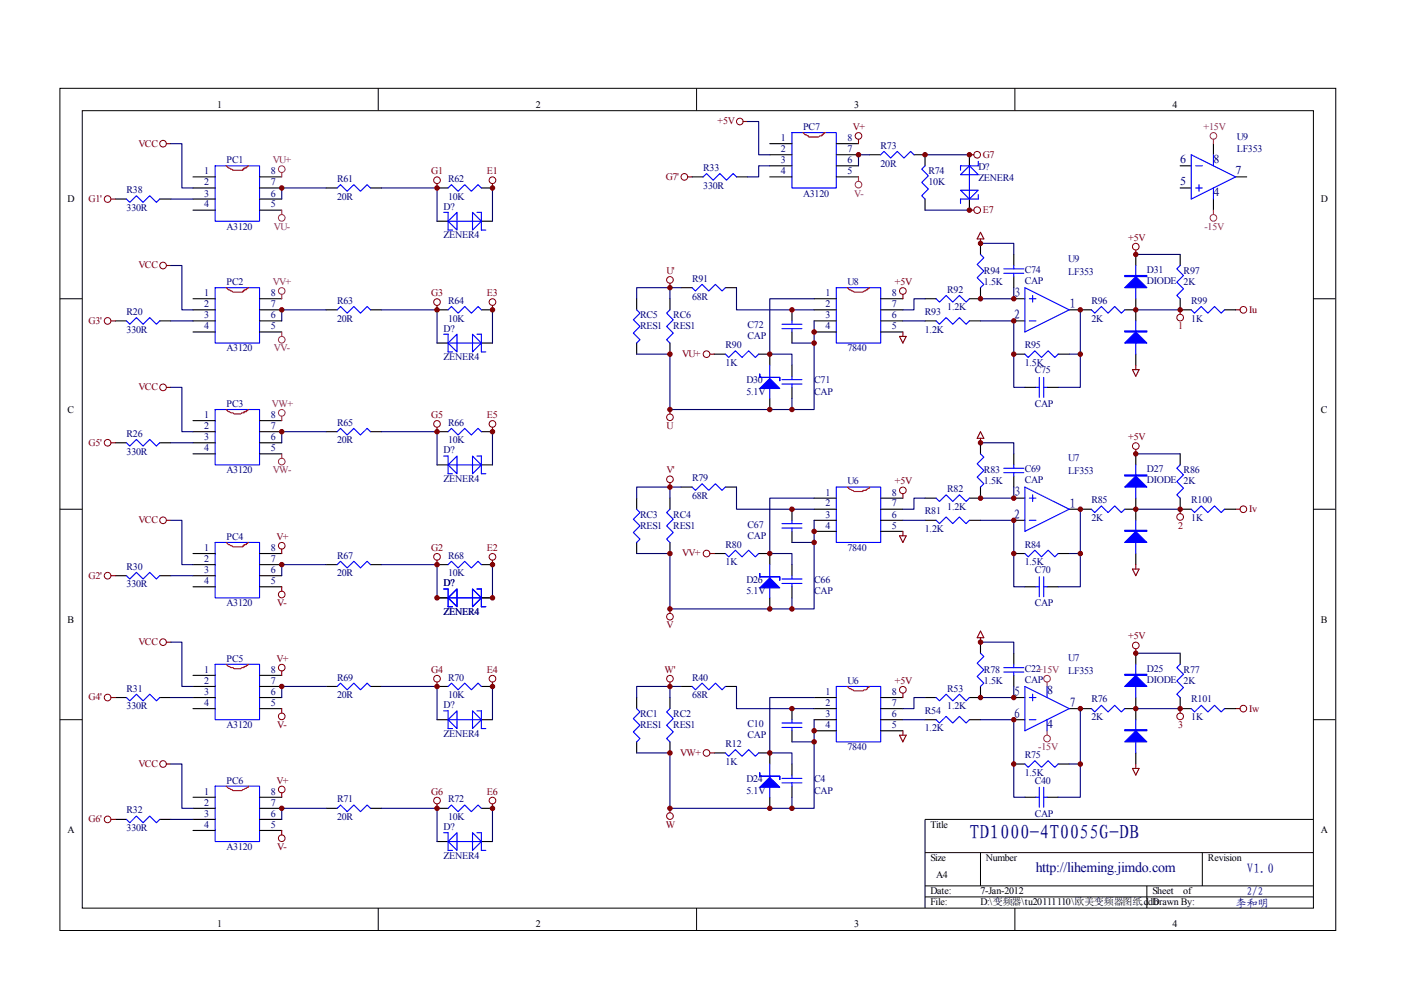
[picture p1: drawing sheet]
<svg xmlns="http://www.w3.org/2000/svg" width="297mm" height="210mm" viewBox="0 0 297 210" stroke-linecap="round" stroke-linejoin="round" font-family="sans-serif">
<g fill="none" stroke="#000" stroke-width=".21">
<path d="M12.7 18.7h270.5v178.6h-270.5zM80.2 18.7v4.7M147.7 18.7v4.7M215.2 18.7v4.7M17.4 23.5h261.1v169h-261.1zM12.7 63.3h4.7M278.4 63.3h4.7M12.7 108h4.7M278.4 108h4.7M12.7 152.6h4.7M278.4 152.6h4.7M278.4 173.7h-82.3v18.8"/>
<path d="M80.2 192.5v4.7M147.7 192.5v4.7M196.1 180.8h82.3M196.1 187.8h82.3M196.1 190.2h82.3M207.9 180.8v7M215.2 192.5v4.7M243.2 187.8v4.7M254.9 180.8v7"/>
</g>
<g fill="none" stroke="#00f" stroke-width=".23">
<path d="M45.6 35.2h9.4v11.7h-9.4zM71.5 39.9l.7-.7 1.4 1.4 1.4-1.4 1.4 1.4 1.4-1.4 .7 .7M95 39.9l.7-.7 1.4 1.4 1.4-1.4 1.4 1.4 1.5-1.4 .7 .7M149.1 37.5l.7-.7 1.4 1.4 1.4-1.4 1.4 1.4 1.4-1.4 .8 .7M167.9 28.1h9.4v11.8h-9.4zM186.7 32.8l.7-.7 1.4 1.4 1.4-1.4 1.5 1.4 1.4-1.4 .7 .7M196.1 35.2l-.7 .7 1.4 1.4-1.4 1.4 1.4 1.4-1.4 1.4 .7 .7M205.5 35.2l1.9 1.8h-3.8zM205.5 35.2v7M207.4 34.2v1h-3.8v.9M252.6 32.8l9.4 4.7-9.4 4.7zM253.5 35.2h1.4"/>
<path d="M253.5 39.9h1.4M254.2 39.2v1.4M257.3 32.8v2.4M257.3 39.9v2.3M26.8 42.2l.7 .7 1.4-1.4 1.4 1.4 1.4-1.4 1.5 1.4 .7-.7M94.1 45h.9v3.8h.9M95 46.9l1.9-1.9v3.8zM95 46.9h7.1M100.2 45l1.9 1.9-1.9 1.9zM101.1 45h1v3.8h.9M203.6 40.3h3.8l-1.9 1.9zM207.4 41.3v.9h-3.8v.9"/>
<path d="M207.9 53.9l.7 .8-1.4 1.4 1.4 1.4-1.4 1.4 1.4 1.4-.7 .7M212.8 57.9h4.3M212.8 57h4.3M214.9 56.3v.7M214.9 57.9v.7M240.8 56.3v7M250.2 56.3l-.7 .7 1.4 1.4-1.4 1.4 1.4 1.4-1.4 1.4 .7 .7M26.8 68l.7 .7 1.4-1.4 1.4 1.4 1.4-1.4 1.5 1.4 .7-.7M45.6 61h9.4v11.7h-9.4zM71.5 65.7l.7-.7 1.4 1.4 1.4-1.4 1.4 1.4 1.4-1.4 .7 .7M94.1 70.9h.9v3.7h.9M95 65.7l.7-.7 1.4 1.4 1.4-1.4 1.4 1.4 1.5-1.4 .7 .7"/>
<path d="M95 72.7l1.9-1.8v3.7zM95 72.7h7.1M100.2 70.9l1.9 1.8-1.9 1.9zM101.1 70.9h1v3.7h.9M135 65.7l.7 .7-1.4 1.4 1.4 1.4-1.4 1.4 1.4 1.4-.7 .7M142 65.7l-.7 .7 1.4 1.4-1.4 1.4 1.4 1.4-1.4 1.4 .7 .7M146.7 61l.7 .7 1.5-1.4 1.4 1.4 1.4-1.4 1.4 1.4 .7-.7M153.8 75.1l.7 .7 1.4-1.4 1.4 1.4 1.4-1.4 1.4 1.4 .8-.7M163.2 77.4v7.1M165.8 69.7h4.2M165.8 68.7h4.2M167.9 68v.7"/>
<path d="M167.9 69.7v.7M167.9 79.8v.7M177.3 61h9.4v11.7h-9.4zM198.5 63.3l.7 .7 1.4-1.4 1.4 1.4 1.4-1.4 1.4 1.4 .7-.7M198.5 68l.7 .7 1.4-1.4 1.4 1.4 1.4-1.4 1.4 1.4 .7-.7M217.3 75.1l.7 .7 1.4-1.4 1.4 1.4 1.4-1.4 1.4 1.4 .7-.7M217.3 61l9.4 4.7-9.4 4.7zM218.2 68h1.4M218.2 63.3h1.4M218.9 62.6v1.4M231.4 65.7l.7 .7 1.4-1.4 1.4 1.4 1.4-1.4 1.4 1.4 .8-.7M240.8 68v7.1"/>
<path d="M252.6 65.7l.7 .7 1.4-1.4 1.4 1.4 1.4-1.4 1.4 1.4 .7-.7M26.8 93.9l.7 .7 1.4-1.4 1.4 1.4 1.4-1.4 1.5 1.4 .7-.7M45.6 86.8h9.4v11.8h-9.4zM71.5 91.5l.7-.7 1.4 1.4 1.4-1.4 1.4 1.4 1.4-1.4 .7 .7M94.1 96.7h.9v3.7h.9M95 91.5l.7-.7 1.4 1.4 1.4-1.4 1.4 1.4 1.5-1.4 .7 .7M95 98.6l1.9-1.9v3.7zM95 98.6h7.1M100.2 96.7l1.9 1.9-1.9 1.8zM101.1 96.7h1v3.7h.9M165.8 80.5h4.2M165.8 81.4h4.2"/>
<path d="M167.9 81.4v.7M207.9 96.2l.7 .7-1.4 1.4 1.4 1.4-1.4 1.5 1.4 1.4-.7 .7M212.8 99.3h4.3M214.9 98.6v.7M219.6 82.1h.8M220.4 80v4.2M221.3 80v4.2M221.3 82.1h.7M240.8 98.6v7M250.2 98.6l-.7 .7 1.4 1.4-1.4 1.4 1.4 1.4-1.4 1.4 .7 .7M45.6 115h9.4v11.8h-9.4zM71.5 119.7l.7-.7 1.4 1.4 1.4-1.4 1.4 1.4 1.4-1.4 .7 .7"/>
<path d="M95 119.7l.7-.7 1.4 1.4 1.4-1.4 1.4 1.4 1.5-1.4 .7 .7M135 108l.7 .7-1.4 1.4 1.4 1.4-1.4 1.4 1.4 1.4-.7 .7M142 108l-.7 .7 1.4 1.4-1.4 1.4 1.4 1.4-1.4 1.4 .7 .7M146.7 103.3l.7 .7 1.5-1.4 1.4 1.4 1.4-1.4 1.4 1.4 .7-.7M153.8 117.4l.7 .7 1.4-1.4 1.4 1.4 1.4-1.4 1.4 1.4 .8-.7M163.2 119.7v7.1M165.8 112h4.2M165.8 111h4.2M167.9 110.3v.7M167.9 112v.7M177.3 103.3h9.4v11.7h-9.4zM198.5 105.6l.7 .7 1.4-1.4 1.4 1.4 1.4-1.4 1.4 1.4 .7-.7"/>
<path d="M198.5 110.3l.7 .7 1.4-1.4 1.4 1.4 1.4-1.4 1.4 1.4 .7-.7M212.8 100.2h4.3M214.9 100.2v.7M217.3 117.4l.7 .7 1.4-1.4 1.4 1.4 1.4-1.4 1.4 1.4 .7-.7M217.3 103.3l9.4 4.7-9.4 4.7zM218.2 110.3h1.4M218.2 105.6h1.4M218.9 104.9v1.4M231.4 108l.7 .7 1.4-1.4 1.4 1.4 1.4-1.4 1.4 1.4 .8-.7M240.8 110.3v7.1M252.6 108l.7 .7 1.4-1.4 1.4 1.4 1.4-1.4 1.4 1.4 .7-.7M26.8 122.1l.7 .7 1.4-1.4 1.4 1.4 1.4-1.4 1.5 1.4 .7-.7"/>
<path d="M94.1 124.9h.9v3.7h.9M95 126.8h7.1M96.9 124.9v3.7l-1.9-1.8zM100.2 124.9l1.9 1.9-1.9 1.8zM101.1 124.9h1v3.7h.9M165.8 122.8h4.2M165.8 123.7h4.2M167.9 122.1v.7M167.9 123.7v.7M207.9 138.5l.7 .7-1.4 1.4 1.4 1.4-1.4 1.4 1.4 1.4-.7 .7M219.6 124.4h.8M220.4 122.3v4.2"/>
<path d="M221.3 124.4h.7M221.3 122.3v4.2M26.8 147.9l.7 .7 1.4-1.4 1.4 1.4 1.4-1.4 1.5 1.4 .7-.7M45.6 140.9h9.4v11.7h-9.4zM71.5 145.5l.7-.7 1.4 1.5 1.4-1.5 1.4 1.5 1.4-1.5 .7 .7M94.1 150.7h.9v3.8h.9M95 145.5l.7-.7 1.4 1.5 1.4-1.5 1.4 1.5 1.5-1.5 .7 .7M95 152.6l1.9-1.9v3.8zM95 152.6h7.1M100.2 150.7l1.9 1.9-1.9 1.9zM101.1 150.7h1v3.8h.9M135 150.2l.7 .7-1.4 1.5 1.4 1.4-1.4 1.4 1.4 1.4-.7 .7"/>
<path d="M142 150.2l-.7 .7 1.4 1.5-1.4 1.4 1.4 1.4-1.4 1.4 .7 .7M146.7 145.5l.7 .8 1.5-1.5 1.4 1.5 1.4-1.5 1.4 1.5 .7-.8M153.8 159.6l.7 .7 1.4-1.4 1.4 1.4 1.4-1.4 1.4 1.4 .8-.7M165.8 154.2h4.2M165.8 153.3h4.2M167.9 152.6v.7M167.9 154.2v.7M177.3 145.5h9.4v11.8h-9.4zM198.5 147.9l.7 .7 1.4-1.4 1.4 1.4 1.4-1.4 1.4 1.4 .7-.7M198.5 152.6l.7 .7 1.4-1.4 1.4 1.4 1.4-1.4 1.4 1.4 .7-.7M212.8 142.5h4.3M212.8 141.6h4.3"/>
<path d="M214.9 140.9v.7M214.9 142.5v.7M217.3 145.5l9.4 4.7-9.4 4.7zM218.2 152.6h1.4M218.2 147.9h1.4M218.9 147.2v1.4M222 145.5v2.4M222 152.6v2.3M231.4 150.2l.7 .7 1.4-1.4 1.4 1.4 1.4-1.4 1.4 1.4 .8-.7M240.8 140.9v7M240.8 152.6v7M250.2 140.9l-.7 .7 1.4 1.4-1.4 1.4 1.4 1.4-1.4 1.4 .7 .7"/>
<path d="M252.6 150.2l.7 .7 1.4-1.4 1.4 1.4 1.4-1.4 1.4 1.4 .7-.7M26.8 173.7l.7 .7 1.4-1.4 1.4 1.4 1.4-1.4 1.5 1.4 .7-.7M45.6 166.7h9.4v11.7h-9.4zM71.5 171.4l.7-.7 1.4 1.4 1.4-1.4 1.4 1.4 1.4-1.4 .7 .7M94.1 176.5h.9v3.8h.9M95 171.4l.7-.7 1.4 1.4 1.4-1.4 1.4 1.4 1.5-1.4 .7 .7M95 178.4l1.9-1.9v3.8zM95 178.4h7.1M100.2 176.5l1.9 1.9-1.9 1.9zM101.1 176.5h1v3.8h.9M163.2 162v7M165.8 165h4.2"/>
<path d="M165.8 166h4.2M167.9 164.3v.7M167.9 166v.7M217.3 162l.7 .7 1.4-1.4 1.4 1.4 1.4-1.4 1.4 1.4 .7-.7M219.6 169h.8M220.4 166.9v4.2M221.3 166.9v4.2M221.3 169h.7"/>
</g>
<g fill="none" stroke="#000" stroke-width=".23">
<path d="M40.9 37.5h4.7M40.9 39.9h4.7M55 37.5h4.7M55 39.9h4.7M69.1 39.9h2.4M78.5 39.9h2.4M92.7 39.9h2.3M102.1 39.9h2.3M146.7 37.5h2.4M156.2 37.5h2.3M163.2 37.5h4.7M163.2 30.5h4.7"/>
<path d="M163.2 32.8h4.7M163.2 35.2h4.7M177.3 37.5h4.7M177.3 30.5h4.7M177.3 32.8h4.7M177.3 35.2h4.7M184.4 32.8h2.3M193.8 32.8h2.3v2.4M205.5 32.8v2.4M250.2 39.9h2.4M250.2 35.2h2.4M257.3 30.5v2.3"/>
<path d="M262 37.5h2.3M24.5 42.2h2.3M33.9 42.2h2.3M40.9 42.2h4.7M40.9 44.6h4.7M55 42.2h4.7M55 44.6h4.7M92.7 46.9h2.3M102.1 46.9h2.3M196.1 42.2v2.4M205.5 42.2v2.4M207.9 51.6v2.3"/>
<path d="M214.9 53.9v2.4M214.9 58.6v2.4M240.8 53.9v2.4M250.2 53.9v2.4M257.3 42.2v2.4M24.5 68h2.3M33.9 68h2.3M40.9 63.3h4.7M40.9 65.7h4.7M40.9 68h4.7M40.9 70.4h4.7M55 63.3h4.7"/>
<path d="M55 65.7h4.7M55 68h4.7M55 70.4h4.7M69.1 65.7h2.4M78.5 65.7h2.4M92.7 65.7h2.3M92.7 72.7h2.3M102.1 65.7h2.3M102.1 72.7h2.3M135 63.3v2.4M135 72.7v2.4M142 63.3v2.4"/>
<path d="M142 72.7v2.4M144.4 61h2.3M151.4 75.1h2.4M153.8 61h2.4M160.9 75.1h2.3v2.3M167.9 65.7v2.3M167.9 70.4v2.3M167.9 77.4v2.4M172.6 63.3h4.7M172.6 65.7h4.7M172.6 68h4.7M172.6 70.4h4.7"/>
<path d="M186.7 63.3h4.7M186.7 65.7h4.7M186.7 68h4.7M186.7 70.4h4.7M196.1 63.3h2.4M196.1 68h2.4M205.5 68h2.4M207.9 61v2.3h-2.4M214.9 63.3h2.4M214.9 68h2.4M214.9 75.1h2.4M224.3 75.1h2.4"/>
<path d="M226.7 65.7h4.7M238.5 65.7h2.3M240.8 63.3v4.7M240.8 75.1v2.3M250.2 63.3v2.4h2.4M259.6 65.7h2.4M24.5 93.9h2.3M33.9 93.9h2.3M40.9 89.2h4.7M40.9 91.5h4.7M40.9 93.9h4.7M40.9 96.2h4.7"/>
<path d="M55 89.2h4.7M55 91.5h4.7M55 93.9h4.7M55 96.2h4.7M69.1 91.5h2.4M78.5 91.5h2.4M92.7 91.5h2.3M92.7 98.6h2.3M102.1 91.5h2.3M102.1 98.6h2.3M163.2 84.5v2.3M167.9 82.1v2.4"/>
<path d="M207.9 93.9v2.3M214.9 96.2v2.4M217.3 82.1h2.3M222 82.1h2.3M240.8 96.2v2.4M250.2 96.2v2.4M40.9 117.4h4.7M40.9 119.7h4.7M55 117.4h4.7M55 119.7h4.7M69.1 119.7h2.4M78.5 119.7h2.4"/>
<path d="M92.7 119.7h2.3M102.1 119.7h2.3M135 105.6v2.4M135 115v2.4M142 105.6v2.4M142 115v2.4M144.4 103.3h2.3M151.4 117.4h2.4M153.8 103.3h2.4M160.9 117.4h2.3v2.3M167.9 108v2.3M167.9 112.7v2.3"/>
<path d="M167.9 119.7v2.4M172.6 105.6h4.7M172.6 108h4.7M172.6 110.3h4.7M172.6 112.7h4.7M186.7 105.6h4.7M186.7 108h4.7M186.7 110.3h4.7M186.7 112.7h4.7M196.1 105.6h2.4M196.1 110.3h2.4M205.5 110.3h2.4"/>
<path d="M207.9 103.3v2.3h-2.4M214.9 117.4h2.4M214.9 105.6h2.4M214.9 110.3h2.4M214.9 100.9v2.4M224.3 117.4h2.4M226.7 108h4.7M238.5 108h2.3M240.8 105.6v4.7M240.8 117.4v2.3M250.2 105.6v2.4h2.4M259.6 108h2.4"/>
<path d="M24.5 122.1h2.3M33.9 122.1h2.3M40.9 122.1h4.7M40.9 124.4h4.7M55 122.1h4.7M55 124.4h4.7M92.7 126.8h2.3M102.1 126.8h2.3M163.2 126.8v2.3M167.9 124.4v2.4M207.9 136.2v2.3M214.9 138.5v2.4"/>
<path d="M217.3 124.4h2.3M222 124.4h2.3M240.8 138.5v2.4M250.2 138.5v2.4M24.5 147.9h2.3M33.9 147.9h2.3M40.9 143.2h4.7M40.9 145.5h4.7M40.9 147.9h4.7M40.9 150.2h4.7M55 143.2h4.7M55 145.5h4.7"/>
<path d="M55 147.9h4.7M55 150.2h4.7M69.1 145.5h2.4M78.5 145.5h2.4M92.7 145.5h2.3M92.7 152.6h2.3M102.1 145.5h2.3M102.1 152.6h2.3M135 147.9v2.3M135 157.3v2.3M142 147.9v2.3M142 157.3v2.3"/>
<path d="M144.4 145.5h2.3M151.4 159.6h2.4M153.8 145.5h2.4M160.9 159.6h2.3v2.4M167.9 150.2v2.4M167.9 154.9v2.4M172.6 147.9h4.7M172.6 150.2h4.7M172.6 152.6h4.7M172.6 154.9h4.7M186.7 147.9h4.7M186.7 150.2h4.7"/>
<path d="M186.7 152.6h4.7M186.7 154.9h4.7M196.1 147.9h2.4M196.1 152.6h2.4M205.5 152.6h2.4M207.9 145.5v2.4h-2.4M214.9 147.9h2.4M214.9 143.2v2.3M214.9 152.6h2.4M226.7 150.2h4.7M238.5 150.2h2.3M240.8 147.9v4.7"/>
<path d="M240.8 159.6v2.4M250.2 147.9v2.3h2.4M259.6 150.2h2.4M24.5 173.7h2.3M33.9 173.7h2.3M40.9 169h4.7M40.9 171.4h4.7M40.9 173.7h4.7M40.9 176.1h4.7M55 169h4.7M55 171.4h4.7M55 173.7h4.7"/>
<path d="M55 176.1h4.7M69.1 171.4h2.4M78.5 171.4h2.4M92.7 171.4h2.3M92.7 178.4h2.3M102.1 171.4h2.3M102.1 178.4h2.3M163.2 169v2.4M167.9 162v2.3M167.9 166.7v2.3M214.9 162h2.4M217.3 169h2.3"/>
<path d="M222 169h2.3M224.3 162h2.4"/>
</g>
<path d="M48 35.2a2.67 2.67 0 0 0 2.1 .9h1.4l.2-.5h.5v-.2l.5-.2M170.3 28.1l.4 .5 .7 .2v.2h2.2l.2-.2h.5v-.2h.2l.2-.5h.3M48 61a2.68 2.68 0 0 0 2.1 .9h1.4l.2-.4h.5v-.3l.5-.2M179.7 61a2.73 2.73 0 0 0 2.3 .9h1l.9-.4v-.3l.5-.2M48 86.8l.4 .5 .5 .2h.5l.2 .3h1.4l.3-.3h.4v-.2h.5v-.2l.5-.3M48 115a2.71 2.71 0 0 0 2.1 1h1.4l.2-.5h.5v-.2l.5-.3M179.7 103.3a2.75 2.75 0 0 0 2.3 .9h1v-.2h.7v-.3l.7-.2v-.2M48 140.9l.4 .4 .5 .3h.5l.2 .2h1.4l.3-.2h.4v-.3h.5v-.2l.5-.2M179.7 145.5a2.72 2.72 0 0 0 2.3 1h1l.2-.2h.5l.2-.5h.2l.3-.3M48 166.7a2.71 2.71 0 0 0 2.1 .9 2.17 2.17 0 0 0 1.9-.4l.7-.3v-.2" fill="none" stroke="#f00" stroke-width=".23"/>
<g fill="none" stroke="#000080" stroke-width=".23">
<path d="M36.2 30.5h2.4v9.4h2.3M69.1 39.9h-9.4v2.3M80.9 39.9h11.8v7M104.4 39.9v7M158.5 25.8h2.4v7h2.3M163.2 35.2h-2.3v2.3h-2.4M184.4 32.8h-2.4v2.4M196.1 32.8h9.4M36.2 56.3h2.4v9.4h2.3M36.2 42.2h4.7M196.1 44.6h9.4M207.9 51.6h7v2.3"/>
<path d="M240.8 53.9h9.4M36.2 68h4.7M69.1 65.7h-9.4v2.3M80.9 65.7h11.8v7M104.4 65.7v7M142 61h-7v2.3M144.4 61h-2.4v2.3M156.2 61v4.7h16.4M172.6 68v4.7h-4.7M172.6 72.7v14.1h-30.6v-11.7h-7M172.6 63.3h-9.4v11.8h4.7v2.3M191.4 68h4.7"/>
<path d="M196.1 63.3h-2.3v2.4h-2.4M207.9 68h7v14.1h2.4M214.9 61v2.3h-7M226.7 75.1h2.3M229 65.7v16.4h-4.7M240.8 65.7h9.4M36.2 82.1h2.4v9.4h2.3M36.2 93.9h4.7M69.1 91.5h-9.4v2.4M80.9 91.5h11.8v7.1M104.4 91.5v7.1M167.9 84.5v2.3"/>
<path d="M207.9 93.9h7v2.3M240.8 96.2h9.4M36.2 110.3h2.4v9.4h2.3M69.1 119.7h-9.4v2.4M80.9 119.7h11.8v7.1M104.4 119.7v7.1M142 103.3h-7v2.3M144.4 103.3h-2.4v2.3M156.2 103.3v4.7h16.4M172.6 110.3v4.7h-4.7M172.6 115v14.1h-30.6v-11.7h-7M172.6 105.6h-9.4v11.8h4.7v2.3"/>
<path d="M191.4 110.3h4.7M196.1 105.6h-2.3v2.4h-2.4M207.9 110.3h7v14.1h2.4M214.9 103.3v2.3h-7M226.7 117.4h2.3M229 108v16.4h-4.7M240.8 108h9.4M36.2 136.2h2.4v9.3h2.3M36.2 122.1h4.7M167.9 126.8v2.3M207.9 136.2h7v2.3M240.8 138.5h9.4"/>
<path d="M36.2 147.9h4.7M69.1 145.5h-9.4v2.4M80.9 145.5h11.8v7.1M104.4 145.5v7.1M142 145.5h-7v2.4M144.4 145.5h-2.4v2.4M156.2 145.5v4.7h16.4M172.6 152.6v4.7h-4.7M172.6 157.3v14.1h-30.6v-11.8h-7M172.6 147.9h-9.4v11.7h4.7v2.4M191.4 152.6h4.7M196.1 147.9h-2.3v2.3h-2.4"/>
<path d="M207.9 152.6h7v16.4h2.4M214.9 145.5v2.4h-7M229 150.2v18.8h-4.7M240.8 150.2h9.4M36.2 162h2.4v9.4h2.3M36.2 173.7h4.7M69.1 171.4h-9.4v2.3M80.9 171.4h11.8v7M104.4 171.4v7M167.9 169v2.4M226.7 162h2.3"/>
</g>
<g fill="none" stroke="#800000" stroke-width=".21">
<circle cx="34.6" cy="30.5" r=".7"/>
<circle cx="92.7" cy="38.2" r=".71"/>
<circle cx="104.4" cy="38.2" r=".71"/>
<circle cx="145.1" cy="37.5" r=".7"/>
<circle cx="156.9" cy="25.8" r=".7"/>
<circle cx="182" cy="28.8" r=".7"/>
<circle cx="207.2" cy="32.8" r=".71"/>
<circle cx="22.8" cy="42.2" r=".7"/>
<circle cx="34.6" cy="56.3" r=".7"/>
<circle cx="142" cy="59.3" r=".7"/>
<circle cx="207.2" cy="44.6" r=".7"/>
<circle cx="240.8" cy="52.3" r=".71"/>
<circle cx="22.8" cy="68" r=".71"/>
<circle cx="92.7" cy="64" r=".71"/>
<circle cx="104.4" cy="64" r=".71"/>
<circle cx="149.8" cy="75.1" r=".71"/>
<circle cx="191.4" cy="61.7" r=".71"/>
<circle cx="250.2" cy="67.3" r=".71"/>
<circle cx="263.6" cy="65.7" r=".71"/>
<circle cx="22.8" cy="93.9" r=".7"/>
<circle cx="34.6" cy="82.1" r=".71"/>
<circle cx="92.7" cy="89.9" r=".71"/>
<circle cx="104.4" cy="89.9" r=".71"/>
<circle cx="142" cy="88.5" r=".7"/>
<circle cx="240.8" cy="94.6" r=".7"/>
<circle cx="34.6" cy="110.3" r=".71"/>
<circle cx="59.7" cy="115.7" r=".71"/>
<circle cx="92.7" cy="118.1" r=".71"/>
<circle cx="104.4" cy="118.1" r=".71"/>
<circle cx="142" cy="101.6" r=".71"/>
<circle cx="149.8" cy="117.4" r=".71"/>
<circle cx="191.4" cy="104" r=".71"/>
<circle cx="250.2" cy="109.6" r=".71"/>
<circle cx="263.6" cy="108" r=".71"/>
<circle cx="22.8" cy="122.1" r=".7"/>
<circle cx="34.6" cy="136.2" r=".7"/>
<circle cx="59.7" cy="126.1" r=".71"/>
<circle cx="142" cy="130.7" r=".7"/>
<circle cx="240.8" cy="136.9" r=".7"/>
<circle cx="22.8" cy="147.9" r=".7"/>
<circle cx="59.7" cy="141.6" r=".7"/>
<circle cx="59.7" cy="151.9" r=".7"/>
<circle cx="92.7" cy="143.9" r=".71"/>
<circle cx="104.4" cy="143.9" r=".71"/>
<circle cx="142" cy="143.9" r=".71"/>
<circle cx="149.8" cy="159.6" r=".71"/>
<circle cx="191.4" cy="146.3" r=".71"/>
<circle cx="250.2" cy="151.9" r=".71"/>
<circle cx="263.6" cy="150.2" r=".71"/>
<circle cx="22.8" cy="173.7" r=".71"/>
<circle cx="34.6" cy="162" r=".7"/>
<circle cx="59.7" cy="167.4" r=".7"/>
<circle cx="59.7" cy="177.7" r=".7"/>
<circle cx="92.7" cy="169.7" r=".71"/>
<circle cx="104.4" cy="169.7" r=".71"/>
<circle cx="142" cy="173" r=".71"/>
</g>
<g fill="none" stroke="#800000" stroke-width=".23">
<path d="M35.3 30.5h.9M92.7 38.9v1M104.4 38.9v1M145.8 37.5h.9M157.6 25.8h.9M182 29.5v1M205.5 32.8h1M23.5 42.2h1M35.3 56.3h.9M205.5 44.6h1M207.9 50.7v.9M207.9 49.3l.7 1.4h-1.4z"/>
<path d="M240.8 53v.9M23.5 68h1M92.7 64.8v.9M104.4 64.8v.9M142 60.1v.9M150.5 75.1h.9M190.7 71.3h1.4l-.7 1.4zM191.4 62.4v.9M191.4 70.4v.9M240.1 78.4h1.4l-.7 1.4zM240.8 77.4v1M250.2 65.7v.9"/>
<path d="M262 65.7h.9M23.5 93.9h1M35.3 82.1h.9M92.7 90.6v.9M104.4 90.6v.9M142 86.8v1M207.9 91.5l.7 1.4h-1.4zM207.9 92.9v1M240.8 95.3v.9M35.3 110.3h.9M59.7 116.4v1M92.7 118.8v.9"/>
<path d="M104.4 118.8v.9M142 102.3v1M150.5 117.4h.9M190.7 113.6h1.4l-.7 1.4zM191.4 104.7v.9M191.4 112.7v.9M240.8 119.7v1M250.2 108v.9M262 108h.9M23.5 122.1h1M35.3 136.2h.9M59.7 124.4v.9"/>
<path d="M142 129.1v.9M207.9 135.2v1M207.9 133.8l.7 1.4h-1.4zM240.1 120.7h1.4l-.7 1.4zM240.8 137.6v.9M23.5 147.9h1M59.7 142.3v.9M59.7 150.2v1M92.7 144.6v.9M104.4 144.6v.9M142 144.6v.9M150.5 159.6h.9"/>
<path d="M190.7 155.9h1.4l-.7 1.4zM191.4 147v.9M191.4 154.9v1M250.2 150.2v1M262 150.2h.9M23.5 173.7h1M35.3 162h.9M59.7 168.1v.9M59.7 176.1v.9M92.7 170.4v1M104.4 170.4v1M142 171.4v.9"/>
<path d="M240.1 162.9h1.4l-.7 1.4zM240.8 162v.9"/>
</g>
<g fill="#00f" stroke="#00f" stroke-width=".23">
<path d="M161.1 124.6l2.1-2.1 2.1 2.1z"/>
<path d="M238.5 103.3l2.3-2.4 2.4 2.4z"/>
<path d="M240.8 112.7l2.4 2.3h-4.7z"/>
<path d="M161.1 166.9l2.1-2.1 2.1 2.1z"/>
<path d="M240.8 143.2l2.4 2.3h-4.7z"/>
<path d="M240.8 154.9l2.4 2.4h-4.7z"/>
<path d="M161.1 82.4l2.1-2.1 2.1 2.1z"/>
<path d="M240.8 58.6l2.4 2.4h-4.7z"/>
<path d="M240.8 70.4l2.4 2.3h-4.7z"/>
<path d="M161.1 121.6v.7h4.2v.7v-.7h-4.2z" fill-rule="evenodd"/>
<path d="M238.5 100.7h4.7v.2h-4.7z" fill-rule="evenodd"/>
<path d="M238.5 112.4h4.7v.3h-4.7z" fill-rule="evenodd"/>
<path d="M161.1 163.9v.7h4.2v.7v-.7h-4.2z" fill-rule="evenodd"/>
<path d="M238.5 143h4.7v.2h-4.7z" fill-rule="evenodd"/>
<path d="M238.5 154.7h4.7v.2h-4.7z" fill-rule="evenodd"/>
<path d="M161.1 79.3v.7h4.2v.7v-.7h-4.2z" fill-rule="evenodd"/>
<path d="M238.5 58.4h4.7v.2h-4.7z" fill-rule="evenodd"/>
<path d="M238.5 70.2h4.7v.2h-4.7z" fill-rule="evenodd"/>
</g>
<g fill="#800000" stroke="#800000" stroke-width=".21">
<circle cx="182" cy="32.8" r=".47"/>
<circle cx="205.5" cy="32.8" r=".47"/>
<circle cx="196.1" cy="32.8" r=".47"/>
<circle cx="205.5" cy="44.6" r=".47"/>
<circle cx="104.4" cy="39.9" r=".47"/>
<circle cx="104.4" cy="91.5" r=".47"/>
<circle cx="104.4" cy="65.7" r=".47"/>
<circle cx="92.7" cy="65.7" r=".47"/>
<circle cx="59.7" cy="65.7" r=".47"/>
<circle cx="59.7" cy="91.5" r=".47"/>
<circle cx="92.7" cy="39.9" r=".47"/>
<circle cx="59.7" cy="39.9" r=".47"/>
<circle cx="92.7" cy="126.8" r=".47"/>
<circle cx="92.7" cy="119.7" r=".47"/>
<circle cx="59.7" cy="119.7" r=".47"/>
<circle cx="59.7" cy="145.5" r=".47"/>
<circle cx="92.7" cy="145.5" r=".47"/>
<circle cx="92.7" cy="171.4" r=".47"/>
<circle cx="59.7" cy="171.4" r=".47"/>
<circle cx="104.4" cy="171.4" r=".47"/>
<circle cx="104.4" cy="145.5" r=".47"/>
<circle cx="104.4" cy="126.8" r=".47"/>
<circle cx="104.4" cy="119.7" r=".47"/>
<circle cx="92.7" cy="91.5" r=".47"/>
<circle cx="172.6" cy="112.7" r=".47"/>
<circle cx="172.6" cy="115" r=".47"/>
<circle cx="207.9" cy="105.6" r=".47"/>
<circle cx="207.9" cy="93.9" r=".47"/>
<circle cx="214.9" cy="117.4" r=".47"/>
<circle cx="240.8" cy="108" r=".47"/>
<circle cx="167.9" cy="129.1" r=".47"/>
<circle cx="167.9" cy="108" r=".47"/>
<circle cx="163.2" cy="129.1" r=".47"/>
<circle cx="142" cy="129.1" r=".47"/>
<circle cx="240.8" cy="96.2" r=".47"/>
<circle cx="229" cy="117.4" r=".47"/>
<circle cx="172.6" cy="154.9" r=".47"/>
<circle cx="207.9" cy="147.9" r=".47"/>
<circle cx="240.8" cy="150.2" r=".47"/>
<circle cx="214.9" cy="147.9" r=".47"/>
<circle cx="167.9" cy="150.2" r=".47"/>
<circle cx="163.2" cy="171.4" r=".47"/>
<circle cx="172.6" cy="157.3" r=".47"/>
<circle cx="167.9" cy="171.4" r=".47"/>
<circle cx="142" cy="171.4" r=".47"/>
<circle cx="240.8" cy="138.5" r=".47"/>
<circle cx="207.9" cy="136.2" r=".47"/>
<circle cx="172.6" cy="70.4" r=".47"/>
<circle cx="172.6" cy="72.7" r=".47"/>
<circle cx="207.9" cy="63.3" r=".47"/>
<circle cx="207.9" cy="51.6" r=".47"/>
<circle cx="214.9" cy="75.1" r=".47"/>
<circle cx="240.8" cy="65.7" r=".47"/>
<circle cx="167.9" cy="86.8" r=".47"/>
<circle cx="167.9" cy="65.7" r=".47"/>
<circle cx="163.2" cy="86.8" r=".47"/>
<circle cx="240.8" cy="53.9" r=".47"/>
<circle cx="229" cy="75.1" r=".47"/>
<circle cx="142" cy="86.8" r=".47"/>
<circle cx="142" cy="61" r=".47"/>
<circle cx="142" cy="75.1" r=".47"/>
<circle cx="142" cy="117.4" r=".47"/>
<circle cx="142" cy="103.3" r=".47"/>
<circle cx="142" cy="145.5" r=".47"/>
<circle cx="142" cy="159.6" r=".47"/>
<circle cx="250.2" cy="65.7" r=".47"/>
<circle cx="250.2" cy="108" r=".47"/>
<circle cx="250.2" cy="150.2" r=".47"/>
<circle cx="214.9" cy="68" r=".47"/>
<circle cx="214.9" cy="63.3" r=".47"/>
<circle cx="229.1" cy="65.7" r=".47"/>
<circle cx="214.9" cy="110.3" r=".47"/>
<circle cx="214.9" cy="105.6" r=".47"/>
<circle cx="229" cy="108" r=".47"/>
<circle cx="163.2" cy="159.6" r=".47"/>
<circle cx="163.2" cy="117.4" r=".47"/>
<circle cx="163.2" cy="75.1" r=".47"/>
<circle cx="214.9" cy="152.6" r=".47"/>
<circle cx="214.9" cy="162" r=".47"/>
<circle cx="229" cy="150.2" r=".47"/>
<circle cx="229.1" cy="162" r=".47"/>
</g>
<g fill="none" stroke="#a1006a" stroke-width=".21">
<circle cx="59.7" cy="35.9" r=".71"/>
<circle cx="182" cy="39.2" r=".7"/>
<circle cx="257.3" cy="28.8" r=".7"/>
<circle cx="59.7" cy="46.2" r=".71"/>
<circle cx="257.3" cy="46.2" r=".71"/>
<circle cx="59.7" cy="61.7" r=".7"/>
<circle cx="59.7" cy="72" r=".7"/>
<circle cx="59.7" cy="97.9" r=".7"/>
<circle cx="59.7" cy="87.5" r=".7"/>
<circle cx="222" cy="156.6" r=".71"/>
<circle cx="222" cy="143.9" r=".71"/>
</g>
<path d="M59.7 36.6v.9M182 37.5v.9M257.3 29.5v1M59.7 44.6v.9M257.3 44.6v.9M59.7 62.4v.9M59.7 70.4v.9M59.7 88.2v1M59.7 96.2v1M222 144.6v.9M222 154.9v1" fill="none" stroke="#a1006a" stroke-width=".23"/>
<text font-size="4.2" fill="#000080" x="205.6" y="177.8">TD1000-4T0055G-DB</text>
<text font-size="3" fill="#000080" x="219.6" y="184.8">http://liheming.jimdo.com</text>
<g font-size="2.8" fill="#000080">
<text x="215" y="63">3</text>
<text x="226.7" y="65.3">1</text>
<text x="215" y="67.7">2</text>
<text x="215" y="105.3">3</text>
<text x="226.7" y="107.6">1</text>
<text x="215" y="110">2</text>
<text x="215" y="147.5">5</text>
<text x="226.7" y="149.9">7</text>
<text x="215" y="152.2">6</text>
<text x="264.3" y="185.1">V1.0</text>
</g>
<g font-size="2.5" fill="#000080">
<text x="250.2" y="34.6">6</text>
<text x="257.3" y="34.6">8</text>
<text x="250.2" y="39.2">5</text>
<text x="257.3" y="41.6">4</text>
<text x="262" y="36.9">7</text>
<text x="222" y="147.2">8</text>
<text x="222" y="154.4">4</text>
</g>
<g font-size="2.3" fill="#000080">
<text x="264.3" y="189.8">2/2</text>
<text x="262" y="192.2">李和明</text>
</g>
<g font-size="2.1">
<text x="46.1" y="22.9">1</text>
<text x="113.6" y="22.9">2</text>
<text x="181.1" y="22.9">3</text>
<text x="248.6" y="22.9">4</text>
<text x="14.3" y="42.8">D</text>
<text x="280.1" y="42.8">D</text>
<text x="14.3" y="87.5">C</text>
<text x="280.1" y="87.5">C</text>
<text x="14.3" y="132.1">B</text>
<text x="280.1" y="132.1">B</text>
<text x="14.3" y="176.7">A</text>
<text x="197.3" y="175.5">Title</text>
<text x="280.1" y="176.7">A</text>
<text x="197.3" y="182.6">Size</text>
<text x="209" y="182.6">Number</text>
<text x="256.1" y="182.6">Revision</text>
<text x="197.3" y="189.6">Date:</text>
<text x="197.3" y="192">File:</text>
<text x="198.5" y="186.1">A4</text>
<text x="207.9" y="189.6">7-Jan-2012</text>
<text x="207.9" y="192">D:\变频器\tu20111110\欧美变频器图纸.ddb</text>
<text x="244.3" y="189.6">Sheet</text>
<text x="244.3" y="192">Drawn By:</text>
<text x="250.9" y="189.6">of</text>
<text x="46.1" y="196.6">1</text>
<text x="113.6" y="196.6">2</text>
<text x="181.1" y="196.6">3</text>
<text x="248.6" y="196.6">4</text>
</g>
<g font-size="2.1" fill="#800000">
<text x="152.1" y="26.3">+5V</text>
<text x="180.8" y="27.5">V+</text>
<text x="29.4" y="31.1">VCC</text>
<text x="208.4" y="33.5">G7</text>
<text x="91.4" y="36.9">G1</text>
<text x="103.2" y="36.9">E1</text>
<text x="141.1" y="38.1">G7'</text>
<text x="18.8" y="42.8">G1'</text>
<text x="208.4" y="45.1">E7</text>
<text x="239.2" y="51.1">+5V</text>
<text x="29.4" y="56.9">VCC</text>
<text x="141.3" y="58.1">U'</text>
<text x="91.4" y="62.8">G3</text>
<text x="103.2" y="62.8">E3</text>
<text x="189.7" y="60.5">+5V</text>
<text x="18.8" y="68.7">G3'</text>
<text x="249.8" y="69.8">1</text>
<text x="264.8" y="66.3">Iu</text>
<text x="144.6" y="75.7">VU+</text>
<text x="29.4" y="82.7">VCC</text>
<text x="91.4" y="88.6">G5</text>
<text x="103.2" y="88.6">E5</text>
<text x="18.8" y="94.5">G5'</text>
<text x="141.3" y="90.9">U</text>
<text x="239.2" y="93.3">+5V</text>
<text x="141.3" y="100.3">V'</text>
<text x="189.7" y="102.7">+5V</text>
<text x="29.4" y="110.9">VCC</text>
<text x="249.8" y="112.1">2</text>
<text x="264.8" y="108.6">Iv</text>
<text x="58.6" y="114.5">V+</text>
<text x="91.4" y="116.8">G2</text>
<text x="103.2" y="116.8">E2</text>
<text x="144.6" y="118">VV+</text>
<text x="18.8" y="122.7">G2'</text>
<text x="58.8" y="128.5">V-</text>
<text x="29.4" y="136.8">VCC</text>
<text x="141.3" y="133.2">V</text>
<text x="239.2" y="135.6">+5V</text>
<text x="58.6" y="140.3">V+</text>
<text x="91.4" y="142.6">G4</text>
<text x="103.2" y="142.6">E4</text>
<text x="140.9" y="142.6">W'</text>
<text x="18.8" y="148.5">G4'</text>
<text x="189.7" y="145">+5V</text>
<text x="58.8" y="154.4">V-</text>
<text x="249.8" y="154.4">3</text>
<text x="264.8" y="150.9">Iw</text>
<text x="144.2" y="160.3">VW+</text>
<text x="29.4" y="162.6">VCC</text>
<text x="58.6" y="166.1">V+</text>
<text x="91.4" y="168.5">G6</text>
<text x="103.2" y="168.5">E6</text>
<text x="18.8" y="174.3">G6'</text>
<text x="141.1" y="175.5">W</text>
<text x="58.8" y="180.2">V-</text>
</g>
<g font-size="2.1" fill="#000080">
<text x="165.5" y="29.9">1</text>
<text x="170.3" y="27.5">PC7</text>
<text x="179.7" y="29.9">8</text>
<text x="262.2" y="29.6">U9</text>
<text x="48" y="34.6">PC1</text>
<text x="165.5" y="32.3">2</text>
<text x="165.5" y="34.6">3</text>
<text x="179.7" y="34.6">6</text>
<text x="179.7" y="32.3">7</text>
<text x="186.7" y="31.5">R73</text>
<text x="186.7" y="35.3">20R</text>
<text x="207.4" y="36">D?</text>
<text x="262.2" y="32.3">LF353</text>
<text x="26.8" y="40.9">R38</text>
<text x="43.3" y="36.9">1</text>
<text x="43.3" y="39.3">2</text>
<text x="43.3" y="41.7">3</text>
<text x="57.4" y="41.7">6</text>
<text x="57.4" y="39.3">7</text>
<text x="57.4" y="36.9">8</text>
<text x="71.5" y="38.6">R61</text>
<text x="95" y="38.6">R62</text>
<text x="149.1" y="36.3">R33</text>
<text x="149.1" y="40">330R</text>
<text x="165.5" y="36.9">4</text>
<text x="170.3" y="41.7">A3120</text>
<text x="179.7" y="36.9">5</text>
<text x="196.8" y="36.9">R74</text>
<text x="196.8" y="39.3">10K</text>
<text x="207.4" y="38.4">ZENER4</text>
<text x="26.8" y="44.7">330R</text>
<text x="43.3" y="44">4</text>
<text x="57.4" y="44">5</text>
<text x="71.5" y="42.3">20R</text>
<text x="94.1" y="44.5">D?</text>
<text x="95" y="42.3">10K</text>
<text x="48" y="48.7">A3120</text>
<text x="94.1" y="50.6">ZENER4</text>
<text x="146.7" y="59.7">R91</text>
<text x="208.6" y="58.1">R94</text>
<text x="217.3" y="57.8">C74</text>
<text x="226.5" y="55.5">U9</text>
<text x="226.5" y="58.3">LF353</text>
<text x="243.2" y="57.8">D31</text>
<text x="251" y="58.1">R97</text>
<text x="43.3" y="62.8">1</text>
<text x="43.3" y="65.1">2</text>
<text x="48" y="60.5">PC2</text>
<text x="57.4" y="65.1">7</text>
<text x="57.4" y="62.8">8</text>
<text x="71.5" y="64.4">R63</text>
<text x="95" y="64.4">R64</text>
<text x="146.7" y="63.5">68R</text>
<text x="175" y="62.8">1</text>
<text x="175" y="65.1">2</text>
<text x="179.7" y="60.5">U8</text>
<text x="189.1" y="65.1">7</text>
<text x="189.1" y="62.8">8</text>
<text x="200.8" y="62.1">R92</text>
<text x="200.8" y="65.8">1.2K</text>
<text x="208.6" y="60.5">1.5K</text>
<text x="217.3" y="60.2">CAP</text>
<text x="231.4" y="64.4">R96</text>
<text x="243.2" y="60.2">DIODE</text>
<text x="251" y="60.5">2K</text>
<text x="252.6" y="64.4">R99</text>
<text x="26.8" y="66.7">R20</text>
<text x="26.8" y="70.5">330R</text>
<text x="43.3" y="67.5">3</text>
<text x="43.3" y="69.8">4</text>
<text x="57.4" y="69.8">5</text>
<text x="57.4" y="67.5">6</text>
<text x="71.5" y="68.2">20R</text>
<text x="94.1" y="70.3">D?</text>
<text x="95" y="68.2">10K</text>
<text x="135.7" y="67.5">RC5</text>
<text x="135.7" y="69.8">RES1</text>
<text x="142.7" y="67.5">RC6</text>
<text x="142.7" y="69.8">RES1</text>
<text x="158.5" y="69.6">C72</text>
<text x="158.5" y="71.9">CAP</text>
<text x="175" y="67.5">3</text>
<text x="175" y="69.8">4</text>
<text x="189.1" y="69.8">5</text>
<text x="189.1" y="67.5">6</text>
<text x="196.1" y="66.7">R93</text>
<text x="196.1" y="70.5">1.2K</text>
<text x="231.4" y="68.2">2K</text>
<text x="252.6" y="68.2">1K</text>
<text x="48" y="74.5">A3120</text>
<text x="94.1" y="76.4">ZENER4</text>
<text x="153.8" y="73.8">R90</text>
<text x="153.8" y="77.6">1K</text>
<text x="179.7" y="74.5">7840</text>
<text x="217.3" y="73.8">R95</text>
<text x="217.3" y="77.6">1.5K</text>
<text x="158.2" y="81.3">D30</text>
<text x="158.2" y="83.7">5.1V</text>
<text x="172.6" y="81.3">C71</text>
<text x="172.6" y="83.7">CAP</text>
<text x="219.4" y="79.2">C75</text>
<text x="43.3" y="88.6">1</text>
<text x="48" y="86.3">PC3</text>
<text x="57.4" y="88.6">8</text>
<text x="219.4" y="86.3">CAP</text>
<text x="26.8" y="92.6">R26</text>
<text x="43.3" y="90.9">2</text>
<text x="43.3" y="93.3">3</text>
<text x="43.3" y="95.7">4</text>
<text x="57.4" y="95.7">5</text>
<text x="57.4" y="93.3">6</text>
<text x="57.4" y="90.9">7</text>
<text x="71.5" y="90.3">R65</text>
<text x="71.5" y="94">20R</text>
<text x="95" y="90.3">R66</text>
<text x="95" y="94">10K</text>
<text x="26.8" y="96.4">330R</text>
<text x="48" y="100.3">A3120</text>
<text x="94.1" y="96.1">D?</text>
<text x="208.6" y="100.3">R83</text>
<text x="217.3" y="100.1">C69</text>
<text x="226.5" y="97.8">U7</text>
<text x="226.5" y="100.6">LF353</text>
<text x="243.2" y="100.1">D27</text>
<text x="251" y="100.3">R86</text>
<text x="94.1" y="102.2">ZENER4</text>
<text x="146.7" y="102">R79</text>
<text x="146.7" y="105.8">68R</text>
<text x="175" y="105.1">1</text>
<text x="175" y="107.4">2</text>
<text x="179.7" y="102.7">U6</text>
<text x="189.1" y="107.4">7</text>
<text x="189.1" y="105.1">8</text>
<text x="200.8" y="104.3">R82</text>
<text x="208.6" y="102.7">1.5K</text>
<text x="217.3" y="102.5">CAP</text>
<text x="231.4" y="106.7">R85</text>
<text x="243.2" y="102.5">DIODE</text>
<text x="251" y="102.7">2K</text>
<text x="252.6" y="106.7">R100</text>
<text x="135.7" y="109.7">RC3</text>
<text x="135.7" y="112.1">RES1</text>
<text x="142.7" y="109.7">RC4</text>
<text x="142.7" y="112.1">RES1</text>
<text x="158.5" y="111.9">C67</text>
<text x="175" y="109.7">3</text>
<text x="175" y="112.1">4</text>
<text x="189.1" y="112.1">5</text>
<text x="189.1" y="109.7">6</text>
<text x="196.1" y="109.1">R81</text>
<text x="196.1" y="112.8">1.2K</text>
<text x="200.8" y="108.1">1.2K</text>
<text x="231.4" y="110.4">2K</text>
<text x="252.6" y="110.4">1K</text>
<text x="43.3" y="116.8">1</text>
<text x="43.3" y="119.1">2</text>
<text x="48" y="114.5">PC4</text>
<text x="57.4" y="119.1">7</text>
<text x="57.4" y="116.8">8</text>
<text x="71.5" y="118.5">R67</text>
<text x="95" y="118.5">R68</text>
<text x="153.8" y="116.1">R80</text>
<text x="153.8" y="119.8">1K</text>
<text x="158.5" y="114.2">CAP</text>
<text x="179.7" y="116.8">7840</text>
<text x="217.3" y="116.1">R84</text>
<text x="217.3" y="119.8">1.5K</text>
<text x="26.8" y="120.7">R30</text>
<text x="26.8" y="124.6">330R</text>
<text x="43.3" y="121.5">3</text>
<text x="43.3" y="123.9">4</text>
<text x="57.4" y="123.9">5</text>
<text x="57.4" y="121.5">6</text>
<text x="71.5" y="122.2">20R</text>
<text x="94.1" y="124.3">D?</text>
<text x="95" y="122.2">10K</text>
<text x="158.2" y="123.6">D26</text>
<text x="158.2" y="125.9">5.1V</text>
<text x="172.6" y="123.6">C66</text>
<text x="172.6" y="125.9">CAP</text>
<text x="219.4" y="121.5">C70</text>
<text x="48" y="128.5">A3120</text>
<text x="94.1" y="130.4">ZENER4</text>
<text x="219.4" y="128.5">CAP</text>
<text x="43.3" y="142.6">1</text>
<text x="48" y="140.3">PC5</text>
<text x="57.4" y="142.6">8</text>
<text x="208.6" y="142.6">R78</text>
<text x="217.3" y="142.4">C22+15V</text>
<text x="226.5" y="140.1">U7</text>
<text x="226.5" y="142.8">LF353</text>
<text x="243.2" y="142.4">D25</text>
<text x="251" y="142.6">R77</text>
<text x="26.8" y="146.7">R31</text>
<text x="43.3" y="145">2</text>
<text x="43.3" y="147.3">3</text>
<text x="43.3" y="149.7">4</text>
<text x="57.4" y="149.7">5</text>
<text x="57.4" y="147.3">6</text>
<text x="57.4" y="145">7</text>
<text x="71.5" y="144.3">R69</text>
<text x="71.5" y="148">20R</text>
<text x="95" y="144.3">R70</text>
<text x="95" y="148">10K</text>
<text x="146.7" y="144.3">R40</text>
<text x="146.7" y="148">68R</text>
<text x="175" y="147.3">1</text>
<text x="175" y="149.7">2</text>
<text x="179.7" y="145">U6</text>
<text x="189.1" y="149.7">7</text>
<text x="189.1" y="147.3">8</text>
<text x="200.8" y="146.7">R53</text>
<text x="208.6" y="145">1.5K</text>
<text x="217.3" y="144.7">CAP</text>
<text x="231.4" y="148.9">R76</text>
<text x="243.2" y="144.7">DIODE</text>
<text x="251" y="145">2K</text>
<text x="252.6" y="148.9">R101</text>
<text x="26.8" y="150.4">330R</text>
<text x="48" y="154.4">A3120</text>
<text x="94.1" y="150.1">D?</text>
<text x="135.7" y="152">RC1</text>
<text x="135.7" y="154.4">RES1</text>
<text x="142.7" y="152">RC2</text>
<text x="142.7" y="154.4">RES1</text>
<text x="158.5" y="154.1">C10</text>
<text x="175" y="152">3</text>
<text x="175" y="154.4">4</text>
<text x="189.1" y="154.4">5</text>
<text x="189.1" y="152">6</text>
<text x="196.1" y="151.3">R54</text>
<text x="196.1" y="155">1.2K</text>
<text x="200.8" y="150.4">1.2K</text>
<text x="231.4" y="152.8">2K</text>
<text x="252.6" y="152.8">1K</text>
<text x="94.1" y="156.2">ZENER4</text>
<text x="153.8" y="158.3">R12</text>
<text x="158.5" y="156.5">CAP</text>
<text x="179.7" y="159.1">7840</text>
<text x="217.3" y="160.7">R75</text>
<text x="48" y="166.1">PC6</text>
<text x="153.8" y="162.2">1K</text>
<text x="158.2" y="165.9">D24</text>
<text x="172.6" y="165.9">C4</text>
<text x="217.3" y="164.4">1.5K</text>
<text x="219.4" y="166.1">C40</text>
<text x="26.8" y="172.5">R32</text>
<text x="43.3" y="168.5">1</text>
<text x="43.3" y="170.8">2</text>
<text x="43.3" y="173.2">3</text>
<text x="57.4" y="173.2">6</text>
<text x="57.4" y="170.8">7</text>
<text x="57.4" y="168.5">8</text>
<text x="71.5" y="170.1">R71</text>
<text x="71.5" y="173.8">20R</text>
<text x="95" y="170.1">R72</text>
<text x="95" y="173.8">10K</text>
<text x="158.2" y="168.2">5.1V</text>
<text x="172.6" y="168.2">CAP</text>
<text x="219.4" y="173.2">CAP</text>
<text x="26.8" y="176.2">330R</text>
<text x="43.3" y="175.5">4</text>
<text x="57.4" y="175.5">5</text>
<text x="94.1" y="176">D?</text>
<text x="48" y="180.2">A3120</text>
<text x="94.1" y="182">ZENER4</text>
</g>
<g font-size="2.1" fill="#a1006a">
<text x="255.2" y="27.5">+15V</text>
<text x="57.8" y="34.6">VU+</text>
<text x="181.1" y="41.7">V-</text>
<text x="58.1" y="48.7">VU-</text>
<text x="255.4" y="48.7">-15V</text>
<text x="57.8" y="60.5">VV+</text>
<text x="58.1" y="74.5">VV-</text>
<text x="57.7" y="86.3">VW+</text>
<text x="57.8" y="100.3">VW-</text>
<text x="220.1" y="159.1">-15V</text>
</g>
</svg>
